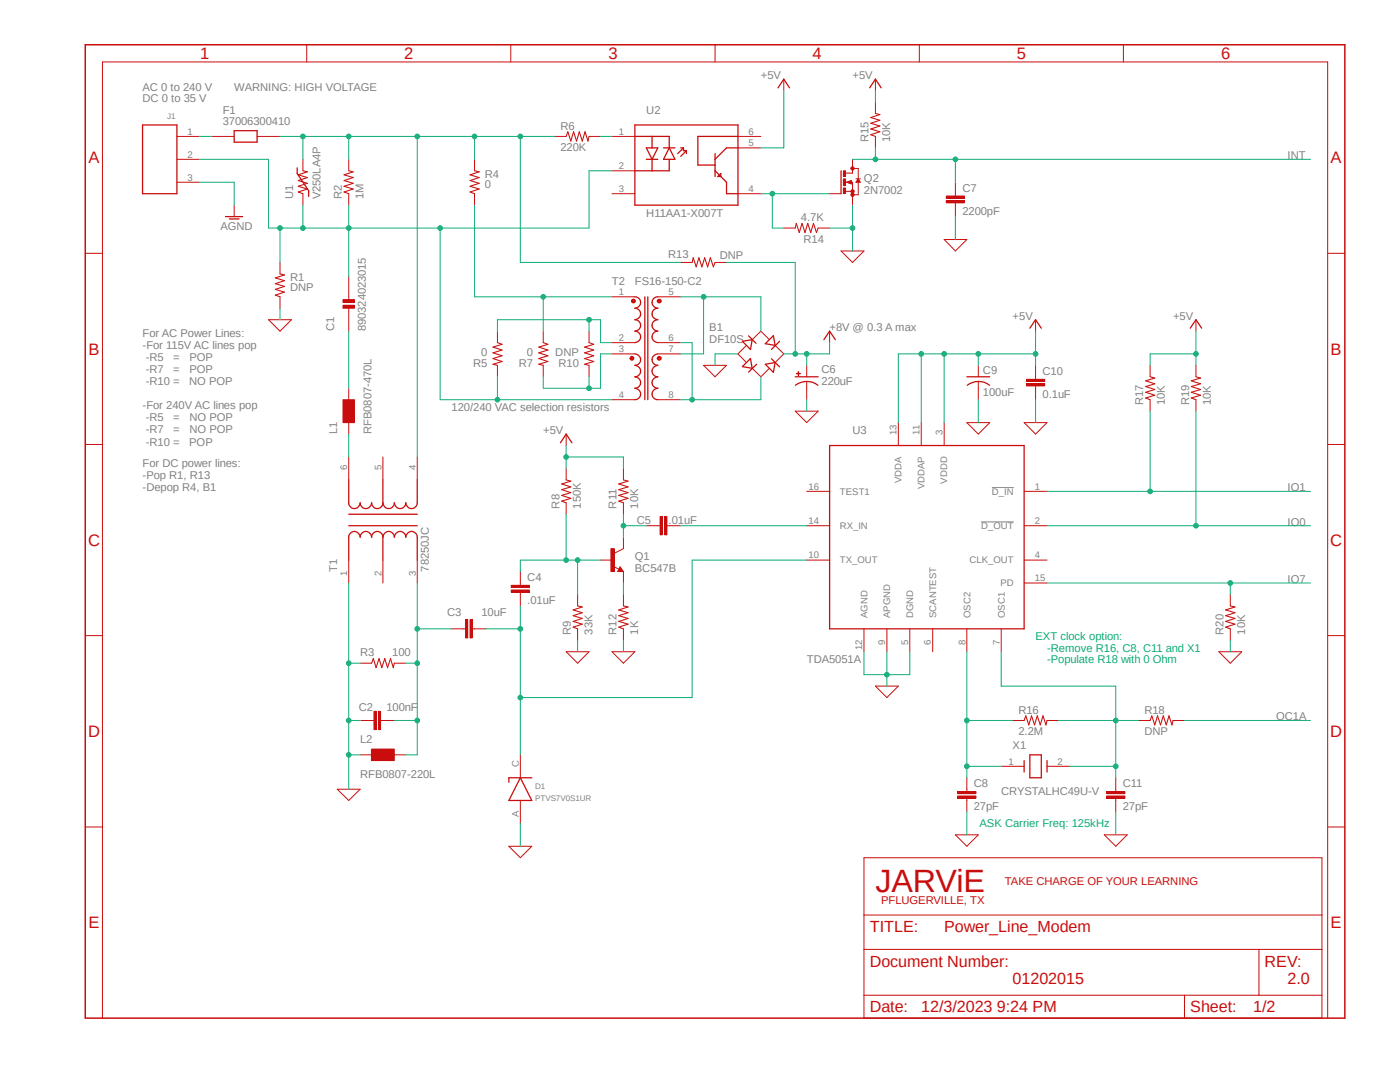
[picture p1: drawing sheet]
<svg xmlns="http://www.w3.org/2000/svg" width="279mm" height="216mm" viewBox="0 0 279 216" stroke-linecap="round" stroke-linejoin="round" font-family="sans-serif">
<path d="M16.6 8.6l252.1 195.1M268.7 8.6l-252.1 195.1" fill="none" stroke="#fff" stroke-width=".2"/>
<path d="M198 97.3h4.3M195.8 104.1h6.5" fill="none" stroke="#808080" stroke-width=".2"/>
<path d="M17 8.9h251.4v194.3h-251.4z" fill="none" stroke="#c90d0c" stroke-width=".3"/>
<g fill="none" stroke="#c90d0c" stroke-width=".2">
<path d="M61.2 8.9v3.5M101.9 8.9v3.5M142.7 8.9v3.5M183.5 8.9v3.5M224.2 8.9v3.5M17 50.5h3.4M265 50.5h3.4M204.9 76.6h3.6v.4h-3.6zM204.9 75.7h3.6v.4h-3.6zM206.7 63.8v2.3M206.7 72.9v2.7M206.7 77v2.8"/>
<path d="M238.7 63.8v2.3M17 88.7h3.4M69.6 91.2v4.6M76.4 91.2v4.6M83.3 91.2v4.6M161 98h4.6M179.3 84.3v4.6M183.9 84.3v4.6M188.4 84.3v4.6M204.4 98h4.6M265 88.7h3.4M69.6 111.8v4.5"/>
<path d="M76.4 111.8v4.5M83.3 111.8v4.5M102 117.7h3.7v.5h-3.7zM102 116.8h3.7v.4h-3.7zM103.8 114v2.8M103.8 118.2v2.7M161 104.9h4.6M161 111.8h4.6M204.4 104.9h4.6M204.4 111.8h4.6M204.4 116.3h4.6M17 126.8h3.4"/>
<path d="M90.1 125.5h2.8M92.9 123.7h.4v3.6h-.4zM93.8 123.7h.4v3.6h-.4zM94.3 125.5h2.7M172.4 125.5v4.5M174.7 136.9h4.6l-2.3 2.3zM177 125.5v4.5M181.6 125.5v4.5M186.1 125.5v4.5M193 125.5v4.5M199.8 125.5v4.5M265 126.8h3.4"/>
<path d="M71.9 150.6h9.1M103.8 150.6v4.6M103.8 159.7v4.6M191.1 158.8h3.7v.5h-3.7zM191.1 157.9h3.7v.5h-3.7zM193 155.2v2.7M193 159.3v2.7M199.8 152.9h4.6M209 152.9h4.5M220.9 158.8h3.6v.5h-3.6zM220.9 157.9h3.6v.5h-3.6zM222.7 155.2v2.7"/>
<path d="M222.7 159.3v2.7M17 165h3.4M172.4 171.2h91.4v32h-91.4zM265 165h3.4M172.4 189.4h91.4M172.4 198.6h91.4M172.4 182.6h91.4M236.4 198.6v4.6M251.2 189.4v9.2M20.4 203.2v-190.8h244.6v190.8"/>
</g>
<g fill="none" stroke="#c90d0c" stroke-width=".25">
<path d="M205.5 65.5l1.2-1.7 1.1 1.7M237.5 65.5l1.2-1.7 1.1 1.7M69.6 95.8v4.5a1.14 1.14 0 0 0 1.1 1.2 1.14 1.14 0 0 0 1.2-1.2 1.14 1.14 0 0 0 1.1 1.2 1.14 1.14 0 0 0 1.2-1.2 1.12 1.12 0 0 0 1.1 1.2 1.12 1.12 0 0 0 1.1-1.2M76.4 95.8v4.5M83.3 95.8v4.5a1.14 1.14 0 0 1-1.2 1.2 1.14 1.14 0 0 1-1.1-1.2 1.14 1.14 0 0 1-1.2 1.2 1.14 1.14 0 0 1-1.1-1.2 1.14 1.14 0 0 1-1.1 1.2 1.14 1.14 0 0 1-1.2-1.2M165.6 88.9h38.8v36.6h-38.8zM69.6 104.9h13.7M69.6 102.6h13.7M76.4 107.2a1.12 1.12 0 0 0-1.1-1.2 1.12 1.12 0 0 0-1.1 1.2 1.14 1.14 0 0 0-1.2-1.2 1.14 1.14 0 0 0-1.1 1.2 1.14 1.14 0 0 0-1.2-1.2 1.14 1.14 0 0 0-1.1 1.2v4.6M76.4 107.2a1.14 1.14 0 0 1 1.2-1.2 1.14 1.14 0 0 1 1.1 1.2 1.14 1.14 0 0 1 1.1-1.2 1.14 1.14 0 0 1 1.2 1.2 1.14 1.14 0 0 1 1.1-1.2 1.14 1.14 0 0 1 1.2 1.2v4.6M76.4 107.2v4.6M103.8 155.2l2.3 4.5h-4.5z"/>
<path d="M106.1 155.2h-4.5v.9M204.4 151.8v2.3M205.5 150.6h2.3v4.6h-2.3zM209 151.8v2.3"/>
</g>
<path d="M204.9 76.8h3.6M204.9 75.9h3.6M102 117.9h3.7M102 117h3.7M93.1 123.7v3.6M94 123.7v3.6M191.1 159h3.7M191.1 158.2h3.7M220.9 159h3.6M220.9 158.2h3.6" fill="none" stroke="#c90d0c" stroke-width=".42"/>
<path d="M74.1 149.5h4.6v2.3h-4.6z" fill-rule="evenodd" fill="#c90d0c"/>
<path d="M69.6 77.5v9.1M74.1 149.5h4.6v2.3h-4.6z" fill="none" stroke="#c90d0c" stroke-width=".2"/>
<path d="M68.5 79.8h2.2v4.5h-2.2z" fill-rule="evenodd" fill="#c90d0c"/>
<g fill="none" stroke="#c90d0c" stroke-width=".2">
<path d="M156.4 15.8v2.3M174.7 15.8v2.3M122.1 27.2h4.6M122.1 34.1h4.6M122.1 38.7h4.6M147.3 27.2h4.5M147.3 38.7h4.5M147.3 29.5h4.5M188.8 39.1h3.7v.4h-3.7zM190.7 36.4v2.7M69.6 55.2v4.6M188.8 40h3.7v.5h-3.7z"/>
<path d="M190.7 40.5v2.7M68.5 79.8h2.2v4.5h-2.2zM69.6 61.5v4.6"/>
</g>
<path d="M188.8 39.3h3.7M188.8 40.3h3.7" fill="none" stroke="#c90d0c" stroke-width=".42"/>
<g fill="none" stroke="#c90d0c" stroke-width=".25">
<path d="M155.3 17.5l1.1-1.7 1.2 1.7M173.6 17.5l1.1-1.7 1.2 1.7M126.7 27.2h6.9v2.3M126.7 24.9h20.6v16h-20.6zM129 31.8h2.3M129 29.5h2.3l-1.2 2.3zM130.1 27.2v2.3M130.1 31.8v2.3M132.4 29.5h2.3M133.6 31.8v2.3h-6.9M133.6 29.5l1.1 2.3h-2.3zM135.8 29.5h.6"/>
<path d="M136.4 29.5l-1.1 1.1M136.4 29.5v.6h.6M137 30.1l-1.2 1.1M137 30.1v.5M142.7 30.6v4.6M142.7 34.1l2.3 2.3v2.3h2.3M143.8 34.6v.6h-.5zM147.3 27.2h-8v5.7h3.4M147.3 29.5h-2.3l-2.3 2.3"/>
</g>
<path d="M68.5 60.9h2.2v.6h-2.2z" fill-rule="evenodd" fill="#c90d0c"/>
<path d="M68.5 60.9h2.2v.6h-2.2z" fill="none" stroke="#c90d0c" stroke-width=".2"/>
<path d="M68.5 59.8h2.2v.6h-2.2z" fill-rule="evenodd" fill="#c90d0c"/>
<path d="M35.3 27.2h4.6M35.3 31.8h4.6M35.3 36.4h4.6M60.5 31.8v2.3M60.5 38.7v2.2M46.7 40.9v2.3M68.5 59.8h2.2v.6h-2.2zM148.9 69l-1.6 1.6 1.6 1.7M150.1 73.5l1.7 1.7 1.7-1.6M153.5 67.7l-1.7-1.6-1.7 1.7M154.7 68.9l1.7 1.7-1.7 1.7M161 76.1v1.4" fill="none" stroke="#c90d0c" stroke-width=".2"/>
<g fill="none" stroke="#c90d0c" stroke-width=".25">
<path d="M28.4 24.9h6.9v13.8h-6.9zM59.3 33.5v1.1l2.3 3.5v1.1M45 43.2h3.4M45.8 43.7h1.9M148.2 68.1l1.9-.3-.3 1.9zM149.4 67l1.5 1.5M149.8 71.5l.3 2-1.9-.3zM151 72.7l-1.6 1.6M152.7 72.7l2-.4-.4 2zM154 71.6l1.6 1.6M154.3 67l.4 1.9-2-.3zM155.6 68.1l-1.6 1.6"/>
<path d="M158.7 75.2h4.6M158.7 76.9a3.7 3.7 0 0 1 4.5 0"/>
</g>
<path d="M60.5 34.1l.8 .2-1.8 .6 1.8 .5-1.8 .6 1.8 .6-1.8 .6 1.8 .5-1.8 .6 1 .4" fill="none" stroke="#c90d0c" stroke-width=".21"/>
<path d="M159 74.5l.7 .1z" fill-rule="evenodd" fill="#c90d0c"/>
<path d="M159 74.5l.7 .1z" fill="none" stroke="#c90d0c" stroke-width=".2"/>
<path d="M159.3 74.2l.1 .7z" fill-rule="evenodd" fill="#c90d0c"/>
<g fill="none" stroke="#c90d0c" stroke-width=".2">
<path d="M69.6 31.8v2.3M69.6 38.7v2.2M110.7 27.2h2.3M117.6 27.2h2.2M168.7 38.2h1.4M169 36.4l.9-.4v.7zM170.1 33.6h1.2v5.3h-1.2v-2.5h-1.4M170.1 34.1v.4h-1.4M170.8 35.7h.9M171.3 35.7l.4 .7h-.9zM174.7 20.4v2.2M174.7 27.2v2.3"/>
<path d="M156.4 45.5h2.3M163.3 45.5h2.3M167.9 50.1h4.5l-2.3 2.3zM188.4 47.8h4.6l-2.3 2.3zM140.4 72.9h4.6l-2.3 2.3zM159.3 74.2l.1 .7zM161 72.9v2.3M161 77.5v2.3M165.6 66.1v2.3M195.2 72.9v2.3M195.2 76.1v3.7M229.5 72.9v2.3"/>
<path d="M229.5 79.8v2.2M238.7 72.9v2.3M238.7 79.8v2.2M158.7 82h4.6l-2.3 2.3zM193 84.3h4.5l-2.3 2.3zM204.4 84.3h4.6l-2.3 2.3zM245.5 118.6v2.3M71.9 132.3h2.3M78.7 132.3h2.3M243.2 130h4.6l-2.3 2.3zM245.5 125.5v2.3M67.3 157.5h4.6l-2.3 2.2z"/>
<path d="M71.9 143.8h2.7M74.6 141.9h.5v3.7h-.5zM75.5 141.9h.4v3.7h-.4zM76 143.8h2.7M202.1 143.8h2.3M209 143.8h2.2M227.2 143.8h2.3M234.1 143.8h2.3M101.6 168.9h4.5l-2.3 2.3zM190.7 166.6h4.5l-2.2 2.3zM220.4 166.6h4.6l-2.3 2.3z"/>
</g>
<path d="M167.9 34.1v4.6M169.2 36.4l.6 .2v-.5l-.5 .3M171.3 35.9l.2 .3h-.5zM164.4 67.8l1.2-1.7 1.1 1.7M193 75.2h4.5M193 76.9a3.6 3.6 0 0 1 4.5 0" fill="none" stroke="#c90d0c" stroke-width=".25"/>
<path d="M69.6 34.1l.9 .2-1.8 .6 1.8 .5-1.8 .6 1.8 .6-1.8 .6 1.8 .5-1.8 .6 .9 .4M113 27.2l.3-.9 .6 1.9 .6-1.9 .6 1.9 .5-1.9 .6 1.9 .6-1.9 .5 1.9 .3-1M174.7 22.6l.9 .3-1.8 .6 1.8 .5-1.8 .6 1.8 .5-1.8 .6 1.8 .6-1.8 .6 .9 .3M158.7 45.5l.2-.9 .6 1.8 .6-1.8 .6 1.8 .5-1.8 .6 1.8 .5-1.8 .6 1.8 .4-.9M229.5 75.2l1 .2-1.9 .6 1.9 .6-1.9 .5 1.9 .6-1.9 .6 1.9 .6-1.9 .5 .9 .4M238.7 75.2l.9 .2-1.9 .6 1.9 .6-1.9 .5 1.9 .6-1.9 .6 1.9 .6-1.9 .5 1 .4M74.2 132.3l.3-.9 .6 1.8 .5-1.8 .6 1.8 .6-1.8 .5 1.8 .6-1.8 .6 1.8 .2-.9M245.5 120.9l1 .2-1.9 .6 1.9 .6-1.9 .6 1.9 .5-1.9 .6 1.9 .5-1.9 .6 .9 .4M204.4 143.8l.3-1 .6 1.9 .6-1.9 .6 1.9 .5-1.9 .6 1.9 .6-1.9 .5 1.9 .3-.9M229.5 143.8l.4-1 .6 1.9 .5-1.9 .6 1.9 .6-1.9 .5 1.9 .6-1.9 .6 1.9 .2-.9" fill="none" stroke="#c90d0c" stroke-width=".21"/>
<path d="M74.8 141.9v3.7M75.7 141.9v3.7" fill="none" stroke="#c90d0c" stroke-width=".42"/>
<circle cx="170.1" cy="38.9" r=".33" fill="#c90d0c"/>
<circle cx="170.1" cy="38.9" r=".33" fill="none" stroke="#c90d0c" stroke-width=".2"/>
<circle cx="170.1" cy="38.2" r=".33" fill="#c90d0c"/>
<circle cx="170.1" cy="38.2" r=".33" fill="none" stroke="#c90d0c" stroke-width=".2"/>
<circle cx="170.1" cy="33.6" r=".33" fill="#c90d0c"/>
<circle cx="170.1" cy="33.6" r=".33" fill="none" stroke="#c90d0c" stroke-width=".2"/>
<path d="M168.3 34.1h.4v1.1h-.4z" fill-rule="evenodd" fill="#c90d0c"/>
<path d="M168.3 34.1h.4v1.1h-.4z" fill="none" stroke="#c90d0c" stroke-width=".2"/>
<path d="M168.3 37.5h.4v1.1h-.4z" fill-rule="evenodd" fill="#c90d0c"/>
<path d="M168.3 37.5h.4v1.1h-.4z" fill="none" stroke="#c90d0c" stroke-width=".2"/>
<path d="M168.3 35.7h.4v1.3h-.4z" fill-rule="evenodd" fill="#c90d0c"/>
<g fill="none" stroke="#c90d0c" stroke-width=".2">
<path d="M42.2 27.2h4.5M51.3 27.2h4.6M165.6 38.7h2.3M168.3 35.7h.4v1.3h-.4zM170.1 31.8v2.3M170.1 38.7v2.2M122.1 59.2h4.6M131.3 59.2h4.5M122.1 68.4h4.6M122.1 70.6h4.6M122.1 79.8h4.6M131.3 68.4h4.5"/>
<path d="M131.3 70.6h4.5M131.3 79.8h4.5"/>
</g>
<path d="M46.7 26.1h4.6v2.3h-4.6zM126.7 59.2a1.14 1.14 0 0 1 1.1 1.2 1.14 1.14 0 0 1-1.1 1.1 1.14 1.14 0 0 1 1.1 1.2 1.14 1.14 0 0 1-1.1 1.1 1.14 1.14 0 0 1 1.1 1.1 1.14 1.14 0 0 1-1.1 1.2 1.14 1.14 0 0 1 1.1 1.1 1.14 1.14 0 0 1-1.1 1.2M128.7 59.2v20.6M129.3 59.2v20.6M131.3 59.2a1.14 1.14 0 0 0-1.2 1.2 1.14 1.14 0 0 0 1.2 1.1 1.14 1.14 0 0 0-1.2 1.2 1.14 1.14 0 0 0 1.2 1.1 1.14 1.14 0 0 0-1.2 1.1 1.14 1.14 0 0 0 1.2 1.2 1.14 1.14 0 0 0-1.2 1.1 1.14 1.14 0 0 0 1.2 1.2M126.7 70.6a1.14 1.14 0 0 1 1.1 1.2 1.14 1.14 0 0 1-1.1 1.1 1.14 1.14 0 0 1 1.1 1.1 1.14 1.14 0 0 1-1.1 1.2 1.14 1.14 0 0 1 1.1 1.1 1.14 1.14 0 0 1-1.1 1.2 1.14 1.14 0 0 1 1.1 1.1 1.14 1.14 0 0 1-1.1 1.2M131.3 70.6a1.14 1.14 0 0 0-1.2 1.2 1.14 1.14 0 0 0 1.2 1.1 1.14 1.14 0 0 0-1.2 1.1 1.14 1.14 0 0 0 1.2 1.2 1.14 1.14 0 0 0-1.2 1.1 1.14 1.14 0 0 0 1.2 1.2 1.14 1.14 0 0 0-1.2 1.1 1.14 1.14 0 0 0 1.2 1.2" fill="none" stroke="#c90d0c" stroke-width=".25"/>
<path d="M126.1 59.8l.5-.1 .2 .2-.2 .5-.5-.1-.1-.2 .4-.2 .2 .1-.2 .2-.4-.1z" fill-rule="evenodd" fill="#c90d0c"/>
<path d="M126.1 59.8l.5-.1 .2 .2-.2 .5-.5-.1-.1-.2 .4-.2 .2 .1-.2 .2-.4-.1z" fill="none" stroke="#c90d0c" stroke-width=".2"/>
<path d="M131.3 59.8l.4-.1 .3 .2v.3l-.5 .3-.4-.4h.3l.1-.2 .2 .1-.2 .2-.1-.1h-.3z" fill-rule="evenodd" fill="#c90d0c"/>
<path d="M131.3 59.8l.4-.1 .3 .2v.3l-.5 .3-.4-.4h.3l.1-.2 .2 .1-.2 .2-.1-.1h-.3z" fill="none" stroke="#c90d0c" stroke-width=".2"/>
<path d="M125.8 71.2l.3-.1 .4 .2-.2 .5h-.5l-.1-.3h.3l.1-.2 .2 .1-.2 .3-.1-.2h-.3z" fill-rule="evenodd" fill="#c90d0c"/>
<path d="M125.8 71.2l.3-.1 .4 .2-.2 .5h-.5l-.1-.3h.3l.1-.2 .2 .1-.2 .3-.1-.2h-.3z" fill="none" stroke="#c90d0c" stroke-width=".2"/>
<path d="M131.3 71.2l.2-.1 .2 .1 .3 .1v.3l-.5 .3-.4-.4h.3l.1-.2 .2 .1-.2 .3-.1-.2h-.3z" fill-rule="evenodd" fill="#c90d0c"/>
<path d="M94.7 31.8v2.3M94.7 38.7v2.2M135.8 52.4h2.3M142.7 52.4h2.3M53.6 63.8h4.6l-2.3 2.3zM131.3 71.2l.2-.1 .2 .1 .3 .1v.3l-.5 .3-.4-.4h.3l.1-.2 .2 .1-.2 .3-.1-.2h-.3zM122.4 113l1.1 .6M123.7 113.1l.7 .9h-1.1zM124.4 109.5l-1.8 .9" fill="none" stroke="#c90d0c" stroke-width=".2"/>
<path d="M94.7 34.1l.9 .2-1.8 .6 1.8 .5-1.8 .6 1.8 .6-1.8 .6 1.8 .5-1.8 .6 .9 .4M138.1 52.4l.2-1 .6 1.9 .6-1.9 .6 1.9 .5-1.9 .6 1.9 .6-1.9 .6 1.9 .3-.9" fill="none" stroke="#c90d0c" stroke-width=".21"/>
<path d="M123.7 113.6l.2 .2h-.4l.2-.4 .5 .5h-.7" fill="none" stroke="#c90d0c" stroke-width=".25"/>
<path d="M121.9 109.5h.7v4.5h-.7z" fill-rule="evenodd" fill="#c90d0c"/>
<g fill="none" stroke="#c90d0c" stroke-width=".2">
<path d="M55.9 52.4v2.3M55.9 59.2v2.3M99.3 66.1v2.3M99.3 72.9v2.3M108.4 66.1v2.3M108.4 72.9v2.3M117.6 66.1v2.3M117.6 72.9v2.3M113 86.6v2.3M113 93.5v2.3M124.4 93.5v2.3M113 100.3v2.3"/>
<path d="M115.3 118.6v2.3M119.8 111.8h2.3M121.9 109.5h.7v4.5h-.7zM124.4 100.3v2.3M124.4 107.2v2.3M124.4 114v2.3M124.4 118.6v2.3M129 104.9h2.7M131.7 103.1h.5v3.6h-.5zM132.7 103.1h.4v3.6h-.4zM133.1 104.9h2.7M113 130h4.6l-2.3 2.3z"/>
<path d="M115.3 125.5v2.3M122.1 130h4.6l-2.3 2.3zM124.4 125.5v2.3"/>
</g>
<path d="M55.9 54.7l.9 .2-1.9 .6 1.9 .5-1.9 .6 1.9 .5-1.9 .6 1.9 .6-1.9 .6 1 .3M99.3 68.4l.9 .3-1.8 .6 1.8 .5-1.8 .6 1.8 .6-1.8 .5 1.8 .6-1.8 .6 .9 .2M108.4 68.4l.9 .3-1.8 .6 1.8 .5-1.8 .6 1.8 .6-1.8 .5 1.8 .6-1.8 .6 .9 .2M117.6 68.4l.9 .3-1.8 .6 1.8 .5-1.8 .6 1.8 .6-1.8 .5 1.8 .6-1.8 .6 .9 .2M113 95.8l.9 .2-1.8 .6 1.8 .6-1.8 .5 1.8 .6-1.8 .5 1.8 .6-1.8 .6 .9 .3M124.4 95.8l.9 .2-1.8 .6 1.8 .6-1.8 .5 1.8 .6-1.8 .5 1.8 .6-1.8 .6 .9 .3M115.3 120.9l.9 .2-1.8 .6 1.8 .6-1.8 .6 1.8 .5-1.8 .6 1.8 .5-1.8 .6 .9 .4M124.4 120.9l.9 .2-1.8 .6 1.8 .6-1.8 .6 1.8 .5-1.8 .6 1.8 .5-1.8 .6 .9 .4" fill="none" stroke="#c90d0c" stroke-width=".21"/>
<path d="M132 103.1v3.6M132.9 103.1v3.6" fill="none" stroke="#c90d0c" stroke-width=".42"/>
<path d="M111.8 88.3l1.2-1.7 1.1 1.7" fill="none" stroke="#c90d0c" stroke-width=".25"/>
<path d="M199.8 152.9h-6.8v2.3" fill="none" stroke="#0dab76" stroke-width=".2"/>
<circle cx="193" cy="152.9" r=".46" fill="#0dab76"/>
<g fill="none" stroke="#0dab76" stroke-width=".2">
<path d="M193 130v22.9M193 143.8h9.1"/>
<circle cx="193" cy="152.9" r=".46"/>
</g>
<circle cx="193" cy="143.8" r=".46" fill="#0dab76"/>
<g fill="none" stroke="#0dab76" stroke-width=".2">
<path d="M172.4 130v4.6h9.2M177 130v4.6"/>
<circle cx="193" cy="143.8" r=".46"/>
</g>
<circle cx="177" cy="134.6" r=".46" fill="#0dab76"/>
<g fill="none" stroke="#0dab76" stroke-width=".2">
<path d="M69.6 116.3v27.5h2.3M69.6 132.3h2.3M177 134.6v2.3M181.6 130v4.6M103.8 164.3v4.6"/>
<circle cx="177" cy="134.6" r=".46"/>
</g>
<circle cx="69.6" cy="132.3" r=".46" fill="#0dab76"/>
<g fill="none" stroke="#0dab76" stroke-width=".2">
<path d="M69.6 143.8v6.8h2.3"/>
<circle cx="69.6" cy="132.3" r=".46"/>
</g>
<circle cx="69.6" cy="143.8" r=".46" fill="#0dab76"/>
<g fill="none" stroke="#0dab76" stroke-width=".2">
<path d="M69.6 150.6v6.9"/>
<circle cx="69.6" cy="143.8" r=".46"/>
</g>
<circle cx="69.6" cy="150.6" r=".46" fill="#0dab76"/>
<g fill="none" stroke="#0dab76" stroke-width=".2">
<path d="M165.6 45.5h4.5M170.1 40.9v9.2M147.3 70.6h-4.6v2.3M161 79.8v2.2M195.2 79.8v4.5M206.7 79.8v4.5M245.5 127.8v2.2M193 162v4.6M222.7 162v4.6"/>
<circle cx="69.6" cy="150.6" r=".46"/>
</g>
<circle cx="170.1" cy="45.5" r=".46" fill="#0dab76"/>
<g fill="none" stroke="#0dab76" stroke-width=".2">
<path d="M190.7 43.2v4.6M55.9 61.5v2.3M115.3 127.8v2.2M124.4 127.8v2.2M199.8 130v6.9M222.7 136.9v6.9M213.5 152.9h9.2v2.3"/>
<circle cx="170.1" cy="45.5" r=".46"/>
</g>
<circle cx="222.7" cy="152.9" r=".46" fill="#0dab76"/>
<g fill="none" stroke="#0dab76" stroke-width=".2">
<path d="M199.8 136.9h22.9M211.2 143.8h11.5v9.1"/>
<circle cx="222.7" cy="152.9" r=".46"/>
</g>
<circle cx="222.7" cy="143.8" r=".46" fill="#0dab76"/>
<g fill="none" stroke="#0dab76" stroke-width=".2">
<path d="M238.7 82v22.9M209 104.9h52.5M222.7 143.8h4.5"/>
<circle cx="222.7" cy="143.8" r=".46"/>
</g>
<circle cx="238.7" cy="104.9" r=".46" fill="#0dab76"/>
<g fill="none" stroke="#0dab76" stroke-width=".2">
<path d="M161 70.6v2.3M165.6 68.4v2.2h-9.2"/>
<circle cx="238.7" cy="104.9" r=".46"/>
</g>
<circle cx="161" cy="70.6" r=".46" fill="#0dab76"/>
<g fill="none" stroke="#0dab76" stroke-width=".2">
<path d="M145 52.4h13.7v18.2"/>
<circle cx="161" cy="70.6" r=".46"/>
</g>
<circle cx="158.7" cy="70.6" r=".46" fill="#0dab76"/>
<g fill="none" stroke="#0dab76" stroke-width=".2">
<path d="M83.3 116.3v27.5h-4.6M81 132.3h2.3"/>
<circle cx="158.7" cy="70.6" r=".46"/>
</g>
<circle cx="83.3" cy="132.3" r=".46" fill="#0dab76"/>
<g fill="none" stroke="#0dab76" stroke-width=".2">
<path d="M83.3 125.5h6.8"/>
<circle cx="83.3" cy="132.3" r=".46"/>
</g>
<circle cx="83.3" cy="125.5" r=".46" fill="#0dab76"/>
<g fill="none" stroke="#0dab76" stroke-width=".2">
<path d="M83.3 143.8v6.8h-2.3"/>
<circle cx="83.3" cy="125.5" r=".46"/>
</g>
<circle cx="83.3" cy="143.8" r=".46" fill="#0dab76"/>
<g fill="none" stroke="#0dab76" stroke-width=".2">
<path d="M151.8 38.7h13.8M154.1 38.7v6.8h2.3M69.6 86.6v4.6"/>
<circle cx="83.3" cy="143.8" r=".46"/>
</g>
<circle cx="154.1" cy="38.7" r=".46" fill="#0dab76"/>
<g fill="none" stroke="#0dab76" stroke-width=".2">
<path d="M119.8 27.2h2.3M122.1 34.1h-4.5v11.4h-48M69.6 40.9v14.3"/>
<circle cx="154.1" cy="38.7" r=".46"/>
</g>
<circle cx="69.6" cy="45.5" r=".46" fill="#0dab76"/>
<g fill="none" stroke="#0dab76" stroke-width=".2">
<path d="M39.9 31.8h13.7v13.7h16M60.5 40.9v4.6"/>
<circle cx="69.6" cy="45.5" r=".46"/>
</g>
<circle cx="60.5" cy="45.5" r=".46" fill="#0dab76"/>
<g fill="none" stroke="#0dab76" stroke-width=".2">
<path d="M55.9 45.5v6.9"/>
<circle cx="60.5" cy="45.5" r=".46"/>
</g>
<circle cx="55.9" cy="45.5" r=".46" fill="#0dab76"/>
<g fill="none" stroke="#0dab76" stroke-width=".2">
<path d="M87.8 45.5v34.3h11.5"/>
<circle cx="55.9" cy="45.5" r=".46"/>
</g>
<circle cx="87.8" cy="45.5" r=".46" fill="#0dab76"/>
<g fill="none" stroke="#0dab76" stroke-width=".2">
<path d="M99.3 75.2v4.6h22.8"/>
<circle cx="87.8" cy="45.5" r=".46"/>
</g>
<circle cx="99.3" cy="79.8" r=".46" fill="#0dab76"/>
<g fill="none" stroke="#0dab76" stroke-width=".2">
<path d="M170.1 31.8h91.4M174.7 29.5v2.3M69.6 66.1v11.4"/>
<circle cx="99.3" cy="79.8" r=".46"/>
</g>
<circle cx="174.7" cy="31.8" r=".46" fill="#0dab76"/>
<g fill="none" stroke="#0dab76" stroke-width=".2">
<path d="M190.7 31.8v4.6"/>
<circle cx="174.7" cy="31.8" r=".46"/>
</g>
<circle cx="190.7" cy="31.8" r=".46" fill="#0dab76"/>
<g fill="none" stroke="#0dab76" stroke-width=".2">
<path d="M39.9 36.4h6.8v4.5M209 116.3h52.5M245.5 116.3v2.3"/>
<circle cx="190.7" cy="31.8" r=".46"/>
</g>
<circle cx="245.5" cy="116.3" r=".46" fill="#0dab76"/>
<g fill="none" stroke="#0dab76" stroke-width=".2">
<path d="M60.5 27.2h22.8v64M69.6 27.2v4.6"/>
<circle cx="245.5" cy="116.3" r=".46"/>
</g>
<circle cx="69.6" cy="27.2" r=".46" fill="#0dab76"/>
<g fill="none" stroke="#0dab76" stroke-width=".2">
<path d="M55.9 27.2h4.6"/>
<circle cx="69.6" cy="27.2" r=".46"/>
</g>
<circle cx="83.3" cy="27.2" r=".46" fill="#0dab76"/>
<g fill="none" stroke="#0dab76" stroke-width=".2">
<path d="M60.5 27.2v4.6M83.3 27.2h27.4"/>
<circle cx="83.3" cy="27.2" r=".46"/>
</g>
<circle cx="60.5" cy="27.2" r=".46" fill="#0dab76"/>
<g fill="none" stroke="#0dab76" stroke-width=".2">
<path d="M94.7 27.2v4.6"/>
<circle cx="60.5" cy="27.2" r=".46"/>
</g>
<circle cx="94.7" cy="27.2" r=".46" fill="#0dab76"/>
<g fill="none" stroke="#0dab76" stroke-width=".2">
<path d="M103.8 27.2v25.2h32"/>
<circle cx="94.7" cy="27.2" r=".46"/>
</g>
<circle cx="103.8" cy="27.2" r=".46" fill="#0dab76"/>
<g fill="none" stroke="#0dab76" stroke-width=".2">
<path d="M238.7 66.1v6.8M238.7 70.6h-9.2v2.3"/>
<circle cx="103.8" cy="27.2" r=".46"/>
</g>
<circle cx="238.7" cy="70.6" r=".46" fill="#0dab76"/>
<g fill="none" stroke="#0dab76" stroke-width=".2">
<path d="M156.4 18.1v11.4h-4.6M174.7 18.1v2.3M183.9 70.6v13.7M195.2 72.9v-2.3h-15.9v13.7M206.7 66.1v6.8"/>
<circle cx="238.7" cy="70.6" r=".46"/>
</g>
<circle cx="183.9" cy="70.6" r=".46" fill="#0dab76"/>
<g fill="none" stroke="#0dab76" stroke-width=".2">
<path d="M188.4 70.6v13.7"/>
<circle cx="183.9" cy="70.6" r=".46"/>
</g>
<circle cx="188.4" cy="70.6" r=".46" fill="#0dab76"/>
<g fill="none" stroke="#0dab76" stroke-width=".2">
<path d="M195.2 70.6h11.5"/>
<circle cx="188.4" cy="70.6" r=".46"/>
</g>
<circle cx="206.7" cy="70.6" r=".46" fill="#0dab76"/>
<circle cx="206.7" cy="70.6" r=".46" fill="none" stroke="#0dab76" stroke-width=".2"/>
<circle cx="195.2" cy="70.6" r=".46" fill="#0dab76"/>
<g fill="none" stroke="#0dab76" stroke-width=".2">
<path d="M113 91.2h11.4v2.3M113 88.9v4.6"/>
<circle cx="195.2" cy="70.6" r=".46"/>
</g>
<circle cx="113" cy="91.2" r=".46" fill="#0dab76"/>
<g fill="none" stroke="#0dab76" stroke-width=".2">
<path d="M209 98h52.5M229.5 82v16"/>
<circle cx="113" cy="91.2" r=".46"/>
</g>
<circle cx="229.5" cy="98" r=".46" fill="#0dab76"/>
<g fill="none" stroke="#0dab76" stroke-width=".2">
<path d="M39.9 27.2h2.3M94.7 40.9v18.3h27.4M108.4 59.2v6.9M236.4 143.8h25.1"/>
<circle cx="229.5" cy="98" r=".46"/>
</g>
<circle cx="108.4" cy="59.2" r=".46" fill="#0dab76"/>
<g fill="none" stroke="#0dab76" stroke-width=".2">
<path d="M161 111.8h-22.9v27.4M103.8 120.9v4.6h-6.8M103.8 139.2v11.4"/>
<circle cx="108.4" cy="59.2" r=".46"/>
</g>
<circle cx="103.8" cy="125.5" r=".46" fill="#0dab76"/>
<g fill="none" stroke="#0dab76" stroke-width=".2">
<path d="M103.8 125.5v13.7h34.3"/>
<circle cx="103.8" cy="125.5" r=".46"/>
</g>
<circle cx="103.8" cy="139.2" r=".46" fill="#0dab76"/>
<g fill="none" stroke="#0dab76" stroke-width=".2">
<path d="M115.3 111.8v6.8M119.8 111.8h-16v2.2"/>
<circle cx="103.8" cy="139.2" r=".46"/>
</g>
<circle cx="115.3" cy="111.8" r=".46" fill="#0dab76"/>
<g fill="none" stroke="#0dab76" stroke-width=".2">
<path d="M113 102.6v9.2"/>
<circle cx="115.3" cy="111.8" r=".46"/>
</g>
<circle cx="113" cy="111.8" r=".46" fill="#0dab76"/>
<g fill="none" stroke="#0dab76" stroke-width=".2">
<path d="M124.4 102.6v4.6M124.4 116.3v2.3M124.4 104.9h4.6"/>
<circle cx="113" cy="111.8" r=".46"/>
</g>
<circle cx="124.4" cy="104.9" r=".46" fill="#0dab76"/>
<g fill="none" stroke="#0dab76" stroke-width=".2">
<path d="M135.8 59.2h16v6.9M140.4 59.2v11.4h-4.6M135.8 104.9h25.2"/>
<circle cx="124.4" cy="104.9" r=".46"/>
</g>
<circle cx="140.4" cy="59.2" r=".46" fill="#0dab76"/>
<g fill="none" stroke="#0dab76" stroke-width=".2">
<path d="M135.8 68.4h2.3v11.4M151.8 75.2v4.6h-16"/>
<circle cx="140.4" cy="59.2" r=".46"/>
</g>
<circle cx="138.1" cy="79.8" r=".46" fill="#0dab76"/>
<g fill="none" stroke="#0dab76" stroke-width=".2">
<path d="M99.3 63.8h20.5v4.6h2.3M117.6 63.8v2.3"/>
<circle cx="138.1" cy="79.8" r=".46"/>
</g>
<circle cx="117.6" cy="63.8" r=".46" fill="#0dab76"/>
<g fill="none" stroke="#0dab76" stroke-width=".2">
<path d="M99.3 63.8v2.3M117.6 75.2v2.3M122.1 70.6h-2.3v6.9h-11.4"/>
<circle cx="117.6" cy="63.8" r=".46"/>
</g>
<circle cx="117.6" cy="77.5" r=".46" fill="#0dab76"/>
<g fill="none" stroke="#0dab76" stroke-width=".2">
<path d="M108.4 75.2v2.3"/>
<circle cx="117.6" cy="77.5" r=".46"/>
</g>
<text font-size="6.4" fill="#c90d0c" x="174.7" y="178">JARViE</text>
<g font-size="3.3" fill="#c90d0c">
<text x="39.9" y="11.8">1</text>
<text x="80.7" y="11.8">2</text>
<text x="121.5" y="11.8">3</text>
<text x="162.2" y="11.8">4</text>
<text x="202.9" y="11.8">5</text>
<text x="243.7" y="11.8">6</text>
<text x="17.7" y="32.6">A</text>
<text x="265.6" y="32.6">A</text>
<text x="17.7" y="70.7">B</text>
<text x="265.6" y="70.7">B</text>
<text x="17.6" y="108.9">C</text>
<text x="265.5" y="108.9">C</text>
<text x="17.6" y="147.1">D</text>
<text x="265.5" y="147.1">D</text>
<text x="17.7" y="185.2">E</text>
<text x="265.6" y="185.2">E</text>
</g>
<g font-size="3.2" fill="#c90d0c">
<text x="173.6" y="186">TITLE:</text>
<text x="188.4" y="186">Power_Line_Modem</text>
<text x="173.6" y="192.9">Document Number:</text>
<text x="202.1" y="196.3">01202015</text>
<text x="252.4" y="192.9">REV:</text>
<text x="257" y="196.3">2.0</text>
<text x="173.6" y="202">Date:</text>
<text x="183.9" y="202">12/3/2023 9:24 PM</text>
<text x="237.5" y="202">Sheet:</text>
<text x="250.1" y="202">1/2</text>
</g>
<g font-size="2.2" fill="#808080">
<text x="151.8" y="15.8">+5V</text>
<text x="170.1" y="15.8">+5V</text>
<text x="28.4" y="18.1">AC 0 to 240 V</text>
<text x="28.4" y="20.4">DC 0 to 35 V</text>
<text x="44.4" y="22.6">F1</text>
<text x="46.7" y="18.1">WARNING: HIGH VOLTAGE</text>
<text x="129" y="22.6">U2</text>
<text x="44.4" y="24.9">37006300410</text>
<text x="111.8" y="25.9">R6</text>
<text x="173.4" y="28.4" transform="rotate(-90 173.4 28.4)">R15</text>
<text x="177.7" y="28.4" transform="rotate(-90 177.7 28.4)">10K</text>
<text x="96.8" y="35.5">R4</text>
<text x="111.8" y="30.2">220K</text>
<text x="257" y="31.8">INT</text>
<text x="58.5" y="39.8" transform="rotate(-90 58.5 39.8)">U1</text>
<text x="64" y="39.8" transform="rotate(-90 64 39.8)">V250LA4P</text>
<text x="68.2" y="39.8" transform="rotate(-90 68.2 39.8)">R2</text>
<text x="72.6" y="39.8" transform="rotate(-90 72.6 39.8)">1M</text>
<text x="96.8" y="37.5">0</text>
<text x="172.4" y="38.7">2N7002</text>
<text x="172.4" y="36.4">Q2</text>
<text x="192.1" y="38.3">C7</text>
<text x="44" y="46">AGND</text>
<text x="129" y="43.2">H11AA1-X007T</text>
<text x="159.9" y="44.2">4.7K</text>
<text x="192.1" y="42.9">2200pF</text>
<text x="133.3" y="51.5">R13</text>
<text x="143.6" y="51.7">DNP</text>
<text x="160.4" y="48.5">R14</text>
<text x="57.9" y="58.1">DNP</text>
<text x="57.9" y="56">R1</text>
<text x="122.1" y="56.9">T2</text>
<text x="126.7" y="56.9">FS16-150-C2</text>
<text x="202.1" y="63.8">+5V</text>
<text x="234.1" y="63.8">+5V</text>
<text x="28.4" y="67.2">For AC Power Lines:</text>
<text x="28.4" y="69.6">-For 115V AC lines pop</text>
<text x="66.7" y="66.1" transform="rotate(-90 66.7 66.1)">C1</text>
<text x="73" y="66.1" transform="rotate(-90 73 66.1)">890324023015</text>
<text x="96" y="71.1">0</text>
<text x="105.2" y="71.1">0</text>
<text x="110.8" y="71.1">DNP</text>
<text x="141.6" y="68.4">DF10S</text>
<text x="141.6" y="66.1">B1</text>
<text x="165.6" y="66.1">+8V @ 0.3 A max</text>
<text x="29.1" y="72">-R5</text>
<text x="29.1" y="74.4">-R7</text>
<text x="29.1" y="76.8">-R10 =</text>
<text x="34.6" y="72">=</text>
<text x="34.6" y="74.4">=</text>
<text x="37.8" y="76.8">NO POP</text>
<text x="37.8" y="72">POP</text>
<text x="37.8" y="74.4">POP</text>
<text x="94.4" y="73.2">R5</text>
<text x="103.5" y="73.2">R7</text>
<text x="111.5" y="73.2">R10</text>
<text x="164" y="76.9">220uF</text>
<text x="164" y="74.4">C6</text>
<text x="196.2" y="74.6">C9</text>
<text x="208.1" y="74.8">C10</text>
<text x="28.4" y="81.7">-For 240V AC lines pop</text>
<text x="90.1" y="82">120/240 VAC selection resistors</text>
<text x="196.2" y="79">100uF</text>
<text x="208.1" y="79.4">0.1uF</text>
<text x="228.2" y="80.9" transform="rotate(-90 228.2 80.9)">R17</text>
<text x="232.5" y="80.9" transform="rotate(-90 232.5 80.9)">10K</text>
<text x="237.3" y="80.9" transform="rotate(-90 237.3 80.9)">R19</text>
<text x="241.6" y="80.9" transform="rotate(-90 241.6 80.9)">10K</text>
<text x="29.1" y="84.1">-R5</text>
<text x="29.1" y="86.5">-R7</text>
<text x="29.1" y="88.9">-R10 =</text>
<text x="34.6" y="84.1">=</text>
<text x="34.6" y="86.5">=</text>
<text x="37.8" y="88.9">POP</text>
<text x="37.8" y="84.1">NO POP</text>
<text x="37.8" y="86.5">NO POP</text>
<text x="67.3" y="86.6" transform="rotate(-90 67.3 86.6)">L1</text>
<text x="74.2" y="86.6" transform="rotate(-90 74.2 86.6)">RFB0807-470L</text>
<text x="108.4" y="86.6">+5V</text>
<text x="170.1" y="86.6">U3</text>
<text x="28.4" y="93.2">For DC power lines:</text>
<text x="28.4" y="95.6">-Pop R1, R13</text>
<text x="28.4" y="98">-Depop R4, B1</text>
<text x="111.6" y="101.5" transform="rotate(-90 111.6 101.5)">R8</text>
<text x="116" y="101.5" transform="rotate(-90 116 101.5)">150K</text>
<text x="123.1" y="101.5" transform="rotate(-90 123.1 101.5)">R11</text>
<text x="127.4" y="101.5" transform="rotate(-90 127.4 101.5)">10K</text>
<text x="257" y="98">IO1</text>
<text x="127.1" y="104.6">C5</text>
<text x="133.4" y="104.6">.01uF</text>
<text x="257" y="104.9">IO0</text>
<text x="126.7" y="111.8">Q1</text>
<text x="67.3" y="114" transform="rotate(-90 67.3 114)">T1</text>
<text x="85.6" y="114" transform="rotate(-90 85.6 114)">78250JC</text>
<text x="105.2" y="116">C4</text>
<text x="126.7" y="114">BC547B</text>
<text x="257" y="116.3">IO7</text>
<text x="89.2" y="122.9">C3</text>
<text x="96.1" y="122.9">10uF</text>
<text x="105.2" y="120.6">.01uF</text>
<text x="71.9" y="131">R3</text>
<text x="78.3" y="130.9">100</text>
<text x="113.9" y="126.6" transform="rotate(-90 113.9 126.6)">R9</text>
<text x="118.2" y="126.6" transform="rotate(-90 118.2 126.6)">33K</text>
<text x="123.1" y="126.6" transform="rotate(-90 123.1 126.6)">R12</text>
<text x="127.4" y="126.6" transform="rotate(-90 127.4 126.6)">1K</text>
<text x="244.2" y="126.6" transform="rotate(-90 244.2 126.6)">R20</text>
<text x="248.5" y="126.6" transform="rotate(-90 248.5 126.6)">10K</text>
<text x="161" y="132.3">TDA5051A</text>
<text x="71.6" y="141.9">C2</text>
<text x="77.1" y="141.8">100nF</text>
<text x="203.2" y="142.4">R16</text>
<text x="228.4" y="142.4">R18</text>
<text x="254.7" y="143.8">OC1A</text>
<text x="71.9" y="148.3">L2</text>
<text x="202.1" y="149.5">X1</text>
<text x="203.2" y="146.7">2.2M</text>
<text x="228.4" y="146.7">DNP</text>
<text x="71.9" y="155.2">RFB0807-220L</text>
<text x="194.4" y="161.7">27pF</text>
<text x="194.4" y="157.1">C8</text>
<text x="199.8" y="158.6">CRYSTALHC49U-V</text>
<text x="224.1" y="161.7">27pF</text>
<text x="224.1" y="157.1">C11</text>
</g>
<g font-size="2.2" fill="#0dab76">
<text x="206.7" y="127.8">EXT clock option:</text>
<text x="209" y="130">-Remove R16, C8, C11 and X1</text>
<text x="209" y="132.3">-Populate R18 with 0 Ohm</text>
<text x="195.5" y="165">ASK Carrier Freq: 125kHz</text>
</g>
<g font-size="2.2" fill="#c90d0c">
<text x="200.5" y="176.7">TAKE CHARGE OF YOUR LEARNING</text>
<text x="175.9" y="180.3">PFLUGERVILLE, TX</text>
</g>
<g font-size="1.9" fill="#808080">
<text x="37.4" y="26.9">1</text>
<text x="123.5" y="26.9">1</text>
<text x="149.4" y="29.2">5</text>
<text x="149.4" y="26.9">6</text>
<text x="37.4" y="31.5">2</text>
<text x="123.5" y="33.7">2</text>
<text x="37.4" y="36">3</text>
<text x="123.5" y="38.3">3</text>
<text x="149.4" y="38.3">4</text>
<text x="123.5" y="58.9">1</text>
<text x="133.4" y="58.9">5</text>
<text x="123.5" y="68">2</text>
<text x="123.5" y="70.3">3</text>
<text x="133.4" y="68">6</text>
<text x="133.4" y="70.3">7</text>
<text x="123.5" y="79.5">4</text>
<text x="133.4" y="79.5">8</text>
<text x="178.9" y="86.8" transform="rotate(-90 178.9 86.8)">13</text>
<text x="183.5" y="86.8" transform="rotate(-90 183.5 86.8)">11</text>
<text x="188.1" y="86.8" transform="rotate(-90 188.1 86.8)">3</text>
<text x="69.3" y="93.7" transform="rotate(-90 69.3 93.7)">6</text>
<text x="76.1" y="93.7" transform="rotate(-90 76.1 93.7)">5</text>
<text x="83" y="93.7" transform="rotate(-90 83 93.7)">4</text>
<text x="161.3" y="97.7">16</text>
<text x="167.6" y="98.7">TEST1</text>
<text x="179.9" y="96.4" transform="rotate(-90 179.9 96.4)">VDDA</text>
<text x="184.5" y="97.6" transform="rotate(-90 184.5 97.6)">VDDAP</text>
<text x="189.1" y="96.5" transform="rotate(-90 189.1 96.5)">VDDD</text>
<text x="198" y="98.7">D_IN</text>
<text x="206.5" y="97.7">1</text>
<text x="161.3" y="104.6">14</text>
<text x="167.6" y="105.6">RX_IN</text>
<text x="195.8" y="105.6">D_OUT</text>
<text x="206.5" y="104.6">2</text>
<text x="161.3" y="111.4">10</text>
<text x="167.6" y="112.4">TX_OUT</text>
<text x="193.5" y="112.4">CLK_OUT</text>
<text x="206.5" y="111.4">4</text>
<text x="69.3" y="114.9" transform="rotate(-90 69.3 114.9)">1</text>
<text x="76.1" y="114.9" transform="rotate(-90 76.1 114.9)">2</text>
<text x="83" y="114.9" transform="rotate(-90 83 114.9)">3</text>
<text x="199.6" y="117">PD</text>
<text x="206.5" y="116">15</text>
<text x="173.1" y="123.4" transform="rotate(-90 173.1 123.4)">AGND</text>
<text x="177.7" y="123.4" transform="rotate(-90 177.7 123.4)">APGND</text>
<text x="182.2" y="123.4" transform="rotate(-90 182.2 123.4)">DGND</text>
<text x="186.8" y="123.4" transform="rotate(-90 186.8 123.4)">SCANTEST</text>
<text x="193.7" y="123.4" transform="rotate(-90 193.7 123.4)">OSC2</text>
<text x="200.5" y="123.4" transform="rotate(-90 200.5 123.4)">OSC1</text>
<text x="172.1" y="129.7" transform="rotate(-90 172.1 129.7)">12</text>
<text x="176.7" y="128.7" transform="rotate(-90 176.7 128.7)">9</text>
<text x="181.2" y="128.7" transform="rotate(-90 181.2 128.7)">5</text>
<text x="185.8" y="128.7" transform="rotate(-90 185.8 128.7)">6</text>
<text x="192.7" y="128.7" transform="rotate(-90 192.7 128.7)">8</text>
<text x="199.5" y="128.7" transform="rotate(-90 199.5 128.7)">7</text>
<text x="103.5" y="153.1" transform="rotate(-90 103.5 153.1)">C</text>
<text x="201.3" y="152.6">1</text>
<text x="211.1" y="152.6">2</text>
<text x="103.5" y="163.1" transform="rotate(-90 103.5 163.1)">A</text>
</g>
<g font-size="1.6" fill="#808080">
<text x="33.4" y="23.8">J1</text>
<text x="106.8" y="159.8">PTVS7V0S1UR</text>
<text x="106.8" y="157.5">D1</text>
</g>
</svg>
